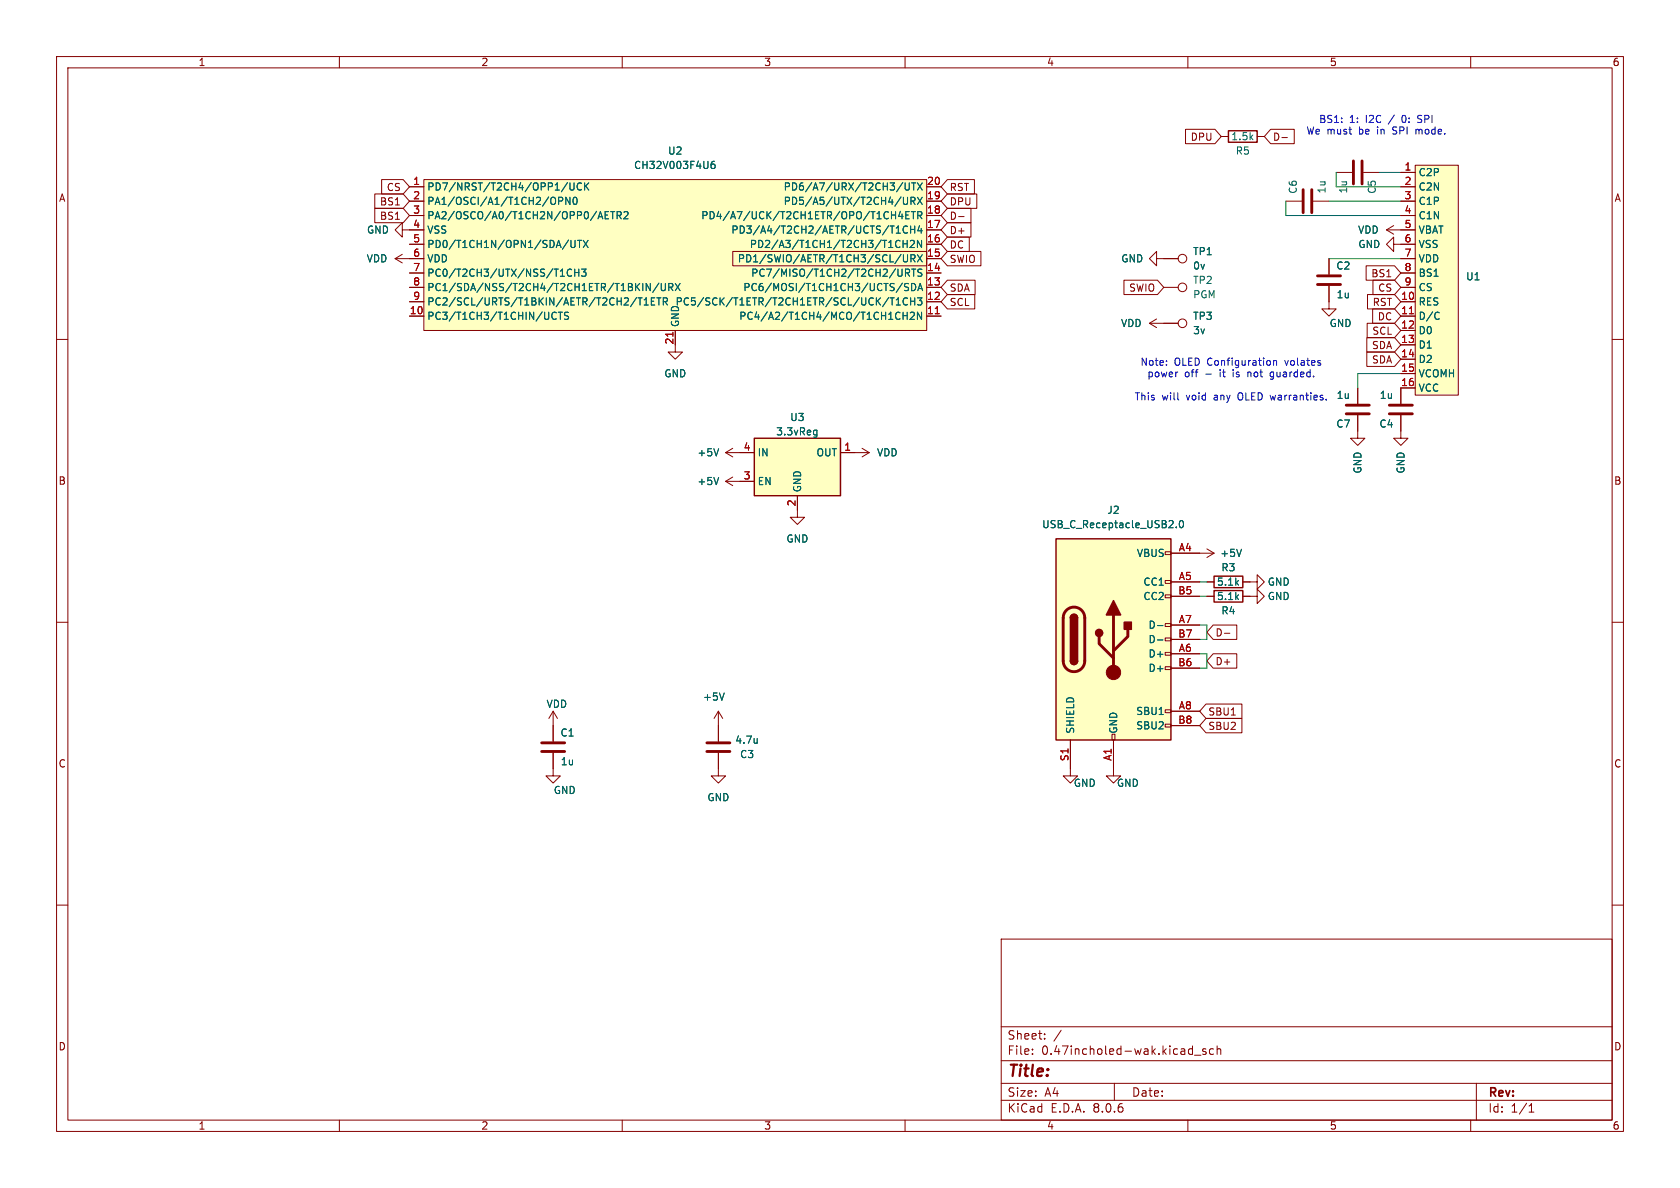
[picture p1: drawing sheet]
<svg xmlns="http://www.w3.org/2000/svg" width="297mm" height="210mm" viewBox="0 0 297 210" stroke-linecap="round" stroke-linejoin="round" font-family="sans-serif">
<g fill="none" stroke="#840000" stroke-width=".18">
<path d="M10 10h277v190h-277zM12 12h273v186h-273zM60 10v2M110 10v2M160 10v2M210 10v2M260 10v2M236.2 30.5h2.8M241 30.5h2.8M10 60h2M285 60h2M152.4 79.2l1.3 .8"/>
<path d="M151.1 80h2.6M153.7 80l-1.3 .8M10 110h2M285 110h2M10 160h2M285 160h2M177 166h108v32h-108zM60 198v2M110 198v2M160 198v2M177 194.5h108M177 191.5h108"/>
<path d="M177 187.5h108M177 181.5h108M182.5 186.3v.1M182.5 185.5v.1M184.7 183.6v.1M184.7 182.8v.1M187.6 182.1l-1.3 2M197 191.5v3M210 198v2M210.7 185.4l.1 .1M210.8 184.9v1.5M210.8 186.3l-.1 .1"/>
<path d="M211.2 186.5h1.1M213.2 185.5l-.4-.1-.2 .2 .1 .2 .5 .2v.3h-.6M214.5 185.5l-.4-.1-.3 .3v.4l.2 .2h.5M215.2 185.5l.2-.1 .3 .1 .1 .9M215.2 184.9v1.5M260 198v2M261 191.5v6.5M270.3 196.6h.9M270.3 195.5l.4-.4v1.5"/>
</g>
<path d="M239.3 28.4v4.1M240.8 28.4v4.1" fill="none" stroke="#840000" stroke-width=".51"/>
<g fill="#ffffc2">
<path d="M74.9 31.8h88.9v26.6h-88.9z"/>
<path d="M129.5 44.5h34.3v2.5h-34.3z"/>
</g>
<g fill="none" stroke="#840000" stroke-width=".18">
<path d="M72.4 33h2.5M72.4 38.1h2.5M72.4 35.6h2.5M74.9 31.8h88.9v26.6h-88.9zM163.8 33h2.6M163.8 38.1h2.6M163.8 35.6h2.6M69.8 45.7h5.1M69.8 45.7l1.3 .8M71.1 45l-1.3 .7M72.4 55.9h2.5M72.4 53.3h2.5"/>
<path d="M72.4 50.8h2.5M72.4 48.3h2.5M72.4 43.2h2.5M72.4 40.6h2.5M119.4 58.4v3.8h1.2l-1.2 1.3-1.3-1.3h1.3M129.5 44.5h34.3v2.5h-34.3zM163.8 55.9h2.6M163.8 53.3h2.6M163.8 50.8h2.6M163.8 48.3h2.6M163.8 45.7h2.6M163.8 43.2h2.6"/>
<path d="M163.8 40.6h2.6M128.3 85.1l1.2 .8M128.3 85.1h2.5M129.5 84.3l-1.2 .8M97.8 133.1v4.1h1.3l-1.3 1.2-1.3-1.2h1.3M97.8 125.7l-.8 1.3M97.8 125.7v5.4M97.8 125.7l.8 1.3M127 133.1v4.1h1.3l-1.3 1.2-1.3-1.2h1.3M127 125.7l-.8 1.3M127 125.7v5.4M127 125.7l.8 1.3"/>
</g>
<g fill="none" stroke="#006464" stroke-width=".18">
<path d="M98.2 35.1v.9M98.8 35.5h.6l.1-.2-.1-.3-.6-.1v1.2M100.3 32.3l-1.1 1.6M100.8 32.3v1.1l.2 .2 .4-.1 .1-.1v-1.1M100.8 34.9v1.2l-.8-1.2v1.2M101.4 35l.2-.1a.68 .68 0 0 1 .4 .6 .68 .68 0 0 1-.4 .6l-.2-.1-.1-.3zM102.8 32.5a.6 .6 0 0 0-.8 .4 .6 .6 0 0 0 .6 .7l.2-.1M103.4 32.3v1.3M103.5 32.9l.6 .7M104.1 32.3l-.7 .8M106.1 37.4l.5 1.3M107 38h.4"/>
<path d="M107.6 37.4h-.6v1.3h.6M108 37.4h.7M108.3 37.4v1.3M109.1 38.1l.6-.1 .1-.2v-.3l-.7-.1v1.3M109.4 38.1l.4 .6M110.3 37.5l.5-.1 .2 .4-.7 .9h.7M126.3 28.5l-.4 .1a.86 .86 0 0 0 0 1.2l.5-.1v-.5l-.2-.2-.4 .1-.1 .1M159.2 37.3l-.3 1h.8M159.5 37.8v.9M159.6 32.3l-1.1 1.6M159.7 34.9v1l.3 .2h.3l.1-.2v-1M160 32.3v1.1l.3 .2 .3-.1 .1-.1v-1.1"/>
<path d="M160.1 38h.5M160.7 37.4h-.6v1.3h.6M161 39.9v1.3M161 35.5h.6l.2-.2-.1-.3-.7-.1v1.2M161.1 37.4h.7M161.2 32.3h.7M161.3 35.5l.5 .6M161.5 37.4v1.3M161.5 32.3v1.3M161.7 39.9v1.3M162.2 34.9l.8 1.2M162.2 32.3l.8 1.3"/>
<path d="M162.3 38.1l.6-.1 .1-.2-.1-.3-.6-.1v1.3M162.6 39.9l-.3 .9h.7M162.6 38.1l.4 .6M163 34.9l-.8 1.2M163 32.3l-.8 1.3M97.7 56.3l.3 .2 .3-.2M98.3 55.3l-.3-.1-.3 .2M98.7 55.2h.7M99.1 48.8h.7M99.1 55.2v1.3M100.5 55.3l-.5-.1-.2 .1v.4l.6 .2 .1 .3-.2 .3-.5-.1M100.5 42.4l-1.1 1.7"/>
<path d="M100.9 42.5v1l.3 .3 .3-.1 .2-.2v-1M101.1 47.7a.6 .6 0 0 0-.9 .4 .6 .6 0 0 0 .6 .7l.3-.1M101.6 47.6v1.2M101.6 48.2h.7M102.1 42.5h.7M102.3 47.6v1.2M102.5 42.5v1.3M102.8 47.6h.8l-.4 .5 .3 .1v.5l-.1 .1-.6-.1M103.1 42.5l.9 1.3M104 42.5l-.9 1.3M112.8 52.6h.7M113.2 52.6v1.3"/>
<path d="M113.9 53.9h.7M113.9 53l.3-.4v1.3M114.2 50.1l.8 1.3v-1.3M115.1 53.3h.5M115.8 52.6h-.7v1.3h.7M116.1 52.6h.7M116.5 50l-1.1 1.7M116.5 52.6v1.3M116.9 50.1v1l.2 .3 .4-.1 .1-.2v-1M117.3 53.3h.6l.1-.2-.1-.3-.6-.2v1.3M117.6 53.3l.4 .6M118.2 50.8l.6-.1 .2-.2-.1-.3-.7-.1v1.3"/>
<path d="M118.5 50.8l.5 .6M119.4 50.1l.8 1.3M120.2 50.1l-.8 1.3M157.4 52.6h.7M157.7 52.6v1.3M158.4 53.9h.8M158.4 40.3l.4-.4v1.3M158.4 53l.4-.4v1.3M158.4 41.2h.8M158.6 42.6l.3-.1 .2 .1M158.7 55.2l.4 .1M159.1 56.3l-.4 .2"/>
<path d="M159.1 43.6l-.2 .2-.3-.1M159.3 45l-1.1 1.6M159.5 47.6v1l-.1 .2h-.4M159.5 50l-1.1 1.7M159.7 42.5v1.3M159.7 55.2v1.3M159.7 55.8h.7M159.7 43.1h.7M159.7 45v1.1l.3 .2 .3-.1 .1-.1v-1.1M160.1 48.2h.6l.1-.2-.1-.3-.6-.1v1.2M160.4 42.5v1.3M160.4 55.2v1.3"/>
<path d="M160.4 48.2l.4 .6M160.4 40.1a.6 .6 0 0 0-.8 .4 .6 .6 0 0 0 .6 .7l.2-.1M160.4 52.8a.6 .6 0 0 0-.8 .4 .6 .6 0 0 0 .6 .7l.2-.1M160.6 50.2l-.5-.1-.2 .3 .1 .3 .6 .2v.4l-.2 .1-.5-.1M160.9 55.3l.5-.1 .2 .4-.7 .9h.7M160.9 42.6l.5-.1 .2 .4-.7 .9h.7M161 52.6v1.3M161 53.3h.7M161 40.6h.7M161 45.7l.6-.1 .2-.1-.1-.3-.7-.2v1.3M161.2 50.1a.64 .64 0 0 1 .7 .6 .64 .64 0 0 1-.7 .7zM161.2 47.6h.7"/>
<path d="M161.3 45.7l.5 .6M161.5 47.6v1.2M161.7 52.6v1.3M162.2 52.6h.8l-.4 .5 .3 .2v.5l-.2 .1-.5-.1M162.2 45l.8 1.3M162.3 51.4l.4-1.3 .4 1.3M162.4 51h.6M162.9 40.4v.8M162.9 42.5v1.3l-.7-1.3v1.3M162.9 55.2v1.3l-.7-1.3v1.3M163 47.6h-.5l-.2 .1v.4l.6 .2 .1 .3-.3 .2h-.4M163 45l-.8 1.3"/>
<path d="M127.1 84.4l-.5 1.3M128 122.5l-.4 1.3M133.9 130.5v.9M133.9 131.3h-.1"/>
</g>
<path d="M119 58.7v.7M165.3 55.5h.8" fill="none" stroke="#a90000" stroke-width=".18"/>
<path d="M95.8 131.3h4M95.8 132.8h4M125 131.3h4M125 132.8h4" fill="none" stroke="#840000" stroke-width=".51"/>
<path d="M133.3 77.5h15.3v10.1h-15.3z" fill="#ffffc2"/>
<path d="M133.3 77.5h15.3v10.1h-15.3zM214.6 101.9h5.1v2h-5.1zM214.6 104.4h5.1v2h-5.1z" fill="none" stroke="#840000" stroke-width=".25"/>
<g fill="none" stroke="#840000" stroke-width=".18">
<path d="M71.1 40.6v-1.2l-1.3 1.2 1.3 1.3v-1.3h1.3M203.2 57.2h5.1M203.2 57.2l1.3 .7M204.5 45.7v-1.2l-1.3 1.2 1.3 1.3v-1.3h3.8M204.5 56.4l-1.3 .8M205.7 50.8h2.6M129.5 79.2l-1.2 .8M128.3 80h5M128.3 80l1.2 .8M130.8 85.1h2.5M141 87.6v3.8h1.2l-1.2 1.3-1.3-1.3h1.3M148.6 80h2.5"/>
<path d="M212.1 97.8h2.5M213.4 97l1.2 .8M214.6 97.8l-1.2 .8M213.4 102.9h1.2M213.4 105.4h1.2M219.7 105.4h2.5v-1.3l1.3 1.3-1.3 1.3v-1.3M219.7 102.9h2.5v-1.3l1.3 1.3-1.3 1.2v-1.2M189.2 135.9v1.3h1.3l-1.3 1.2-1.2-1.2h1.2M196.8 135.9v1.3h1.3l-1.3 1.2-1.2-1.2h1.2"/>
<circle cx="209" cy="57.1" r=".76"/>
<circle cx="209" cy="50.8" r=".76"/>
<circle cx="209" cy="45.7" r=".76"/>
</g>
<path d="M127.1 79.3l-.5 1.3M144.1 76l.3 .1M144.4 76v1.1l-.2 .2M144.4 76.8l-.3 .1M219.5 97.1l-.4 1.3" fill="none" stroke="#006464" stroke-width=".18"/>
<path d="M186.7 95.3h20.3v35.5h-20.3z" fill="#ffffc2"/>
<g fill="none" stroke="#840000" stroke-width=".18">
<path d="M215.9 24.1h1.3M222.2 24.1h1.3M227.3 35.6h2.8M232.2 35.6h2.7M246.4 39.9l-1.3 .7M234.9 50.5v4.1h1.3l-1.3 1.3-1.2-1.3h1.2M234.9 45.7v2.8M245.1 40.6l1.3 .8M245.1 40.6h2.5M246.4 43.2v-1.3l-1.3 1.3 1.3 1.3v-1.3h1.2M240 73.4v4.1h1.3l-1.3 1.2-1.2-1.2h1.2M240 68.6v2.8"/>
<path d="M247.6 73.4v4.1h1.3l-1.3 1.2-1.2-1.2h1.2M247.6 68.6v2.8M206 97.5h1v.5h-1zM207 97.8h5.1M206 117.9h1v.5h-1zM206 115.3h1v.5h-1zM206 112.8h1v.5h-1zM206 110.2h1v.5h-1zM206 105.2h1v.5h-1zM206 102.6h1v.5h-1zM207 102.9h5.1M207 115.6h5.1"/>
<path d="M207 110.5h5.1M207 105.4h5.1M207 118.1h5.1M207 113h5.1M189.2 130.8v5.1M196.6 129.8h.5v1h-.5zM196.8 130.8v5.1M206 128h1v.5h-1zM206 125.5h1v.5h-1zM207 125.7h5.1M207 128.3h5.1"/>
</g>
<path d="M217.2 23.1h5v2h-5zM186.7 95.3h20.3v35.5h-20.3zM189.2 116.8a.64 .64 0 0 0 .7 .7 .64 .64 0 0 0 .6-.7M189.2 109.2a.64 .64 0 0 1 .7-.6 .64 .64 0 0 1 .6 .6" fill="none" stroke="#840000" stroke-width=".25"/>
<path d="M230.4 33.5v4.1M231.9 33.5v4.1M232.9 48.8h4.1M232.9 50.3h4.1M238 73.2h4.1M238 71.6h4.1M245.6 73.2h4.1M245.6 71.6h4.1M188.5 107.9a1.9 1.9 0 0 1 2.1-.4 1.9 1.9 0 0 1 1.2 1.7v7.6a1.91 1.91 0 0 1-1.9 1.9 1.91 1.91 0 0 1-1.9-1.9v-7.7l.1-.7zM194.3 112.5v1.3l2.5 2.5M196.8 108.7v10.2M199.4 111.3v1.2l-2.6 2.6" fill="none" stroke="#840000" stroke-width=".51"/>
<g fill="#840000" stroke="#840000" stroke-width=".25">
<path d="M189.2 116.8h1.3a.64 .64 0 0 1-.6 .7 .64 .64 0 0 1-.7-.7z"/>
<path d="M189.2 109.2h1.3v7.6h-1.3z"/>
<path d="M189.4 108.8a.64 .64 0 0 1 .7-.2 .64 .64 0 0 1 .4 .6h-1.3z"/>
<path d="M196.8 106.2l1.3 2.5h-2.5z"/>
<path d="M198.8 110h1.2v1.3h-1.2z"/>
<circle cx="194.3" cy="111.9" r=".63"/>
</g>
<circle cx="196.8" cy="118.9" r="1.27" fill="#840000" stroke="#840000" stroke-width=".18"/>
<path d="M207.9 93.2v.1M208.6 92.1l.2-.1a.68 .68 0 0 1 .4 .7 .68 .68 0 0 1-.4 .6l-.2-.1-.1-.4zM204.6 110.6h1M204.6 113.1h1" fill="none" stroke="#006464" stroke-width=".18"/>
<path d="M250.2 29.2h7.6v40.7h-7.6z" fill="#ffffc2"/>
<g fill="none" stroke="#840000" stroke-width=".18">
<path d="M66.3 34.3h5l1.1 1.3-1.1 1.2h-5zM66.3 36.8h5l1.1 1.3-1.1 1.3h-5zM67.5 31.7h3.8l1.1 1.3-1.1 1.3h-3.8zM72.4 33h2.5M72.4 35.6h2.5M72.4 38.1h2.5M163.8 33h2.6M163.8 35.6h2.6M163.8 38.1h2.6M167.5 31.7h4.8v2.6h-4.8l-1.1-1.3zM167.5 39.4h4.2v2.5h-4.2l-1.1-1.3zM167.5 36.8h4.2v2.6h-4.2l-1.1-1.3z"/>
<path d="M167.5 34.3h5.2v2.5h-5.2l-1.1-1.2zM169.5 38.3h.9M209.6 22.9h5.2l1.1 1.2-1.1 1.3h-5.2zM224.6 22.9h4.2v2.5h-4.2l-1.1-1.3zM226.6 24.3h1M247.6 30.5h2.6M247.6 33h2.6M247.6 35.6h2.6M247.6 38.1h2.6M250.2 29.2h7.6v40.7h-7.6zM72.4 53.3h2.5M72.4 55.9h2.5"/>
<path d="M72.4 40.6h2.5M72.4 43.2h2.5M72.4 45.7h2.5M72.4 48.3h2.5M72.4 50.8h2.5M119.4 58.4v2.6M163.8 53.3h2.6M163.8 55.9h2.6M163.8 40.6h2.6M163.8 43.2h2.6M163.8 45.7h2.6M163.8 48.3h2.6"/>
<path d="M163.8 50.8h2.6M167.5 41.9h3.9v2.6h-3.9l-1.1-1.3zM167.5 49.5h4.9v2.6h-4.9l-1.1-1.3zM167.5 52.1h4.8v2.5h-4.8l-1.1-1.3zM167.5 44.4h5.9v2.6h-5.9l-1.1-1.3zM198.7 49.5h5.9l1.1 1.3-1.1 1.3h-5.9zM205.7 45.7h2.6M205.7 57.2h2.6M234.9 45.7v2.8M234.9 50.5v2.8M241.5 47h5l1.1 1.3-1.1 1.2h-5zM241.6 59.7h4.9l1.1 1.3-1.1 1.2h-4.9z"/>
<path d="M241.7 57.1h4.8l1.1 1.3-1.1 1.3h-4.8zM241.8 52.1h4.7l1.1 1.2-1.1 1.3h-4.7zM242.7 54.6h3.8l1.1 1.3-1.1 1.3h-3.8zM242.7 49.5h3.8l1.1 1.3-1.1 1.3h-3.8zM247.6 53.3h2.6M247.6 55.9h2.6M247.6 58.4h2.6M247.6 40.6h2.6M247.6 43.2h2.6M247.6 45.7h2.6M247.6 48.3h2.6M247.6 50.8h2.6"/>
<path d="M240 68.6v2.8M240 73.4v2.8M241.6 62.2h4.9l1.1 1.3-1.1 1.3h-4.9zM247.6 61h2.6M247.6 63.5h2.6M247.6 66h2.6M247.6 73.4v2.8M250.2 68.6h-2.6v2.8M130.8 80h2.5M130.8 85.1h2.5M141 87.6v2.6M148.6 80h2.5"/>
<path d="M207 97.8h5.1M207 102.9h5.1M207 105.4h5.1M207 115.6h5.1M207 110.5h5.1M207 118.1h5.1M207 113h5.1M213.4 102.9h1.2M213.4 105.4h1.2M214.5 110.5h4.1v2.5h-4.1l-1.1-1.2zM214.5 115.6h4.1v2.5h-4.1l-1.1-1.3zM216.5 111.9h.9"/>
<path d="M219.7 102.9h1.3M219.7 105.4h1.3M97.8 128.3v2.8M97.8 133.1v2.8M127 128.3v2.8M127 133.1v2.8M189.2 130.8v5.1M196.8 130.8v5.1M207 125.7h5.1M207 128.3h5.1M213.2 127h6.4v2.5h-6.4l-1.1-1.2zM213.2 124.5h6.4v2.5h-6.4l-1.1-1.3z"/>
</g>
<g fill="none" stroke="#006464" stroke-width=".18">
<path d="M98.2 35.1v.9M98.8 35.5h.6l.1-.2-.1-.3-.6-.1v1.2M100.3 32.3l-1.1 1.6M100.8 32.3v1.1l.2 .2 .4-.1 .1-.1v-1.1M100.8 34.9v1.2l-.8-1.2v1.2M101.4 35l.2-.1a.68 .68 0 0 1 .4 .6 .68 .68 0 0 1-.4 .6l-.2-.1-.1-.3zM102.8 32.5a.6 .6 0 0 0-.8 .4 .6 .6 0 0 0 .6 .7l.2-.1M103.4 32.3v1.3M103.5 32.9l.6 .7M104.1 32.3l-.7 .8M106.1 37.4l.5 1.3M107 38h.4"/>
<path d="M107.6 37.4h-.6v1.3h.6M108 37.4h.7M108.3 37.4v1.3M109.1 38.1l.6-.1 .1-.2v-.3l-.7-.1v1.3M109.4 38.1l.4 .6M110.3 37.5l.5-.1 .2 .4-.7 .9h.7M126.3 28.5l-.4 .1a.86 .86 0 0 0 0 1.2l.5-.1v-.5l-.2-.2-.4 .1-.1 .1M159.2 37.3l-.3 1h.8M159.5 37.8v.9M159.6 32.3l-1.1 1.6M159.7 34.9v1l.3 .2h.3l.1-.2v-1M160 32.3v1.1l.3 .2 .3-.1 .1-.1v-1.1"/>
<path d="M160.1 38h.5M160.7 37.4h-.6v1.3h.6M161 39.9v1.3M161 35.5h.6l.2-.2-.1-.3-.7-.1v1.2M161.1 37.4h.7M161.2 32.3h.7M161.3 35.5l.5 .6M161.5 37.4v1.3M161.5 32.3v1.3M161.7 39.9v1.3M162.2 34.9l.8 1.2M162.2 32.3l.8 1.3"/>
<path d="M162.3 38.1l.6-.1 .1-.2-.1-.3-.6-.1v1.3M162.6 39.9l-.3 .9h.7M162.6 38.1l.4 .6M163 34.9l-.8 1.2M163 32.3l-.8 1.3M97.7 56.3l.3 .2 .3-.2M98.3 55.3l-.3-.1-.3 .2M98.7 55.2h.7M99.1 48.8h.7M99.1 55.2v1.3M100.5 55.3l-.5-.1-.2 .1v.4l.6 .2 .1 .3-.2 .3-.5-.1M100.5 42.4l-1.1 1.7"/>
<path d="M100.9 42.5v1l.3 .3 .3-.1 .2-.2v-1M101.1 47.7a.6 .6 0 0 0-.9 .4 .6 .6 0 0 0 .6 .7l.3-.1M101.6 47.6v1.2M101.6 48.2h.7M102.1 42.5h.7M102.3 47.6v1.2M102.5 42.5v1.3M102.8 47.6h.8l-.4 .5 .3 .1v.5l-.1 .1-.6-.1M103.1 42.5l.9 1.3M104 42.5l-.9 1.3M112.8 52.6h.7M113.2 52.6v1.3"/>
<path d="M113.9 53.9h.7M113.9 53l.3-.4v1.3M114.2 50.1l.8 1.3v-1.3M115.1 53.3h.5M115.8 52.6h-.7v1.3h.7M116.1 52.6h.7M116.5 50l-1.1 1.7M116.5 52.6v1.3M116.9 50.1v1l.2 .3 .4-.1 .1-.2v-1M117.3 53.3h.6l.1-.2-.1-.3-.6-.2v1.3M117.6 53.3l.4 .6M118.2 50.8l.6-.1 .2-.2-.1-.3-.7-.1v1.3"/>
<path d="M118.5 50.8l.5 .6M119.4 50.1l.8 1.3M120.2 50.1l-.8 1.3M157.4 52.6h.7M157.7 52.6v1.3M158.4 53.9h.8M158.4 40.3l.4-.4v1.3M158.4 53l.4-.4v1.3M158.4 41.2h.8M158.6 42.6l.3-.1 .2 .1M158.7 55.2l.4 .1M159.1 56.3l-.4 .2"/>
<path d="M159.1 43.6l-.2 .2-.3-.1M159.3 45l-1.1 1.6M159.5 47.6v1l-.1 .2h-.4M159.5 50l-1.1 1.7M159.7 42.5v1.3M159.7 55.2v1.3M159.7 55.8h.7M159.7 43.1h.7M159.7 45v1.1l.3 .2 .3-.1 .1-.1v-1.1M160.1 48.2h.6l.1-.2-.1-.3-.6-.1v1.2M160.4 42.5v1.3M160.4 55.2v1.3"/>
<path d="M160.4 48.2l.4 .6M160.4 40.1a.6 .6 0 0 0-.8 .4 .6 .6 0 0 0 .6 .7l.2-.1M160.4 52.8a.6 .6 0 0 0-.8 .4 .6 .6 0 0 0 .6 .7l.2-.1M160.6 50.2l-.5-.1-.2 .3 .1 .3 .6 .2v.4l-.2 .1-.5-.1M160.9 55.3l.5-.1 .2 .4-.7 .9h.7M160.9 42.6l.5-.1 .2 .4-.7 .9h.7M161 52.6v1.3M161 53.3h.7M161 40.6h.7M161 45.7l.6-.1 .2-.1-.1-.3-.7-.2v1.3M161.2 50.1a.64 .64 0 0 1 .7 .6 .64 .64 0 0 1-.7 .7zM161.2 47.6h.7"/>
<path d="M161.3 45.7l.5 .6M161.5 47.6v1.2M161.7 52.6v1.3M162.2 52.6h.8l-.4 .5 .3 .2v.5l-.2 .1-.5-.1M162.2 45l.8 1.3M162.3 51.4l.4-1.3 .4 1.3M162.4 51h.6M162.9 40.4v.8M162.9 42.5v1.3l-.7-1.3v1.3M162.9 55.2v1.3l-.7-1.3v1.3M163 47.6h-.5l-.2 .1v.4l.6 .2 .1 .3-.3 .2h-.4M163 45l-.8 1.3"/>
<path d="M254.2 55.2l.2 .1M254.4 56.3l-.2 .2M127.1 79.3l-.5 1.3M144.1 76l.3 .1M144.4 76v1.1l-.2 .2M144.4 76.8l-.3 .1M127.1 84.4l-.5 1.3M207.9 93.2v.1M208.6 92.1l.2-.1a.68 .68 0 0 1 .4 .7 .68 .68 0 0 1-.4 .6l-.2-.1-.1-.4zM219.5 97.1l-.4 1.3M204.6 110.6h1M204.6 113.1h1"/>
<path d="M128 122.5l-.4 1.3M133.9 130.5v.9M133.9 131.3h-.1"/>
</g>
<path d="M119 58.7v.7M165.3 55.5h.8M249.2 55.5h.7" fill="none" stroke="#a90000" stroke-width=".18"/>
<g fill="none" stroke="#0000c2" stroke-width=".18">
<path d="M250.3 22.9v.8M250.5 22.9l-.2 .1M250.6 21.6l.2 .1M250.9 20.4l-.3 .2 .3 .4M206.2 64.5v.1M206.2 63.8v.1M208.3 70.6l.1 .1M220.6 65.8v.8M220.7 65.8l-.1 .1M224.5 63.8v.7M224.6 67h.3M225 65.8h-.3l-.2 .2 .1 .5 .4 .1"/>
<path d="M225.1 63.7v.9M225.1 63.8l.2-.1 .3 .1 .1 .8M234.5 70.6v.1"/>
</g>
<path d="M227.3 35.6v2.5h20.3M234.9 35.6h12.7M236.2 30.5v2.5h11.4M243.8 30.5h3.8M234.9 45.7h12.7M247.6 66h-7.6v2.6M212.1 110.5h1.3v2.5h-1.3M212.1 115.6h1.3v2.5h-1.3M212.1 102.9h1.3M212.1 105.4h1.3" fill="none" stroke="#009600" stroke-width=".18"/>
<text font-size="2.8" fill="#840000" x="178" y="190.9">Title:</text>
<g font-size="2.1" fill="#840000">
<text x="178" y="184">Sheet:</text>
<text x="178" y="186.7">File:</text>
<text x="184.1" y="186.7">0.47incholed-wak.kicad_sch</text>
<text x="178" y="196.9">KiCad</text>
<text x="178" y="194.1">Size:</text>
<text x="184.7" y="194.1">A4</text>
<text x="185.7" y="196.9">E.D.A.</text>
<text x="193.3" y="196.9">8.0.6</text>
<text x="200" y="194.1">Date:</text>
<text x="263" y="194.3">Rev:</text>
<text x="263" y="196.9">Id:</text>
<text x="267.1" y="196.9">1/1</text>
</g>
<g font-size="1.8" fill="#840000">
<text x="35" y="11.9">1</text>
<text x="85" y="11.9">2</text>
<text x="135" y="11.9">3</text>
<text x="185" y="11.9">4</text>
<text x="235" y="11.9">5</text>
<text x="285" y="11.9">6</text>
<text x="210.4" y="25.1">DPU</text>
<text x="224.9" y="25.1">D-</text>
<text x="10.3" y="35.9">A</text>
<text x="68.3" y="34">CS</text>
<text x="167.8" y="34">RST</text>
<text x="285.3" y="35.9">A</text>
<text x="67.1" y="36.5">BS1</text>
<text x="67.1" y="39.1">BS1</text>
<text x="167.8" y="41.6">D+</text>
<text x="167.8" y="39.1">D-</text>
<text x="167.8" y="36.5">DPU</text>
<text x="167.8" y="44.1">DC</text>
<text x="167.8" y="46.7">SWIO</text>
<text x="167.8" y="51.8">SDA</text>
<text x="199.5" y="51.8">SWIO</text>
<text x="242.3" y="49.2">BS1</text>
<text x="243.5" y="51.8">CS</text>
<text x="167.8" y="54.3">SCL</text>
<text x="242.5" y="59.4">SCL</text>
<text x="242.6" y="54.3">RST</text>
<text x="243.5" y="56.8">DC</text>
<text x="242.4" y="61.9">SDA</text>
<text x="242.4" y="64.5">SDA</text>
<text x="10.3" y="85.9">B</text>
<text x="285.3" y="85.9">B</text>
<text x="214.8" y="112.7">D-</text>
<text x="214.8" y="117.8">D+</text>
<text x="213.5" y="129.2">SBU2</text>
<text x="213.5" y="126.7">SBU1</text>
<text x="10.3" y="135.9">C</text>
<text x="285.3" y="135.9">C</text>
<text x="10.3" y="185.9">D</text>
<text x="285.3" y="185.9">D</text>
<text x="35" y="199.9">1</text>
<text x="85" y="199.9">2</text>
<text x="135" y="199.9">3</text>
<text x="185" y="199.9">4</text>
<text x="235" y="199.9">5</text>
<text x="285" y="199.9">6</text>
</g>
<g font-size="1.8" fill="#0000c2">
<text x="230.9" y="24">We must</text>
<text x="233.1" y="21.9">BS1:</text>
<text x="238.6" y="21.9">1:</text>
<text x="240.3" y="24">be</text>
<text x="241.6" y="21.9">I2C</text>
<text x="243.7" y="24">in</text>
<text x="245.8" y="21.9">/</text>
<text x="246.7" y="24">SPI</text>
<text x="248.3" y="21.9">0:</text>
<text x="250.9" y="24">mode.</text>
<text x="251.3" y="21.9">SPI</text>
<text x="201.5" y="64.9">Note:</text>
<text x="207.6" y="64.9">OLED Configuration</text>
<text x="227.5" y="64.9">volates</text>
<text x="200.5" y="71">This</text>
<text x="202.7" y="66.9">power</text>
<text x="205.4" y="71">will</text>
<text x="209.4" y="66.9">off</text>
<text x="209.8" y="71">void</text>
<text x="213.2" y="66.9">-</text>
<text x="214.9" y="71">any</text>
<text x="215.9" y="66.9">it</text>
<text x="218.4" y="66.9">is</text>
<text x="219.3" y="71">OLED warranties.</text>
<text x="221.2" y="66.9">not</text>
<text x="225.4" y="66.9">guarded.</text>
</g>
<g font-size="1.8" fill="#006464">
<text x="118" y="27.5">U2</text>
<text x="217.6" y="25">1.5k</text>
<text x="218.4" y="27.5">R5</text>
<text x="75.4" y="33.9">PD7/NRST/T2CH4/OPP1/UCK</text>
<text x="112" y="30.1">CH32V003F4U6</text>
<text x="138.4" y="33.9">PD6/A7/URX/T2CH3/UTX</text>
<text x="229.5" y="34.4" transform="rotate(-90 229.5 34.4)">C6</text>
<text x="234.5" y="34.3" transform="rotate(-90 234.5 34.3)">1u</text>
<text x="238.4" y="34.3" transform="rotate(-90 238.4 34.3)">1u</text>
<text x="243.4" y="34.4" transform="rotate(-90 243.4 34.4)">C5</text>
<text x="250.7" y="31.3">C2P</text>
<text x="250.7" y="33.9">C2N</text>
<text x="64.8" y="41.5">GND</text>
<text x="75.4" y="36.4">PA1/OSCI/A1/T1CH2/OPN0</text>
<text x="75.4" y="39">PA2/OSCO/A0/T1CH2N/OPP0/AETR2</text>
<text x="75.4" y="41.5">VSS</text>
<text x="123.9" y="39">PD4/A7/UCK/T2CH1ETR/OPO/T1CH4ETR</text>
<text x="129.2" y="41.5">PD3/A4/T2CH2/AETR/UCTS/T1CH4</text>
<text x="138.4" y="36.4">PD5/A5/UTX/T2CH4/URX</text>
<text x="240" y="41.5">VDD</text>
<text x="250.7" y="36.4">C1P</text>
<text x="250.7" y="39">C1N</text>
<text x="250.7" y="41.5">VBAT</text>
<text x="64.7" y="46.6">VDD</text>
<text x="75.4" y="44">PD0/T1CH1N/OPN1/SDA/UTX</text>
<text x="75.4" y="46.6">VDD</text>
<text x="130.3" y="46.6">PD1/SWIO/AETR/T1CH3/SCL/URX</text>
<text x="132.5" y="44">PD2/A3/T1CH1/T2CH3/T1CH2N</text>
<text x="198.1" y="46.6">GND</text>
<text x="210.8" y="45.3">TP1</text>
<text x="210.8" y="47.9">0v</text>
<text x="236.1" y="47.9">C2</text>
<text x="240" y="44">GND</text>
<text x="250.7" y="44">VSS</text>
<text x="250.7" y="46.6">VDD</text>
<text x="75.4" y="49.1">PC0/T2CH3/UTX/NSS/T1CH3</text>
<text x="75.4" y="51.7">PC1/SDA/NSS/T2CH4/T2CH1ETR/T1BKIN/URX</text>
<text x="131.3" y="51.7">PC6/MOSI/T1CH1CH3/UCTS/SDA</text>
<text x="132.7" y="49.1">PC7/MISO/T1CH2/T2CH2/URTS</text>
<text x="210.8" y="50.4">TP2</text>
<text x="210.8" y="52.9">PGM</text>
<text x="236.2" y="52.9">1u</text>
<text x="250.7" y="49.1">BS1</text>
<text x="250.7" y="51.7">CS</text>
<text x="259.1" y="49.8">U1</text>
<text x="75.4" y="56.7">PC3/T1CH3/T1CHIN/UCTS</text>
<text x="75.4" y="54.2">PC2/SCL/URTS/T1BKIN/AETR/T2CH2/T1ETR</text>
<text x="119.3" y="54.2">PC5/SCK/T1ETR/T2CH1ETR/SCL/UCK/T1CH3</text>
<text x="120.2" y="57.9" transform="rotate(-90 120.2 57.9)">GND</text>
<text x="130.6" y="56.7">PC4/A2/T1CH4/MCO/T1CH1CH2N</text>
<text x="198.1" y="58">VDD</text>
<text x="210.8" y="56.7">TP3</text>
<text x="210.8" y="59.3">3v</text>
<text x="235" y="58">GND</text>
<text x="250.7" y="54.2">RES</text>
<text x="250.7" y="56.7">D/C</text>
<text x="250.7" y="59.3">D0</text>
<text x="250.7" y="61.8">D1</text>
<text x="250.7" y="64.4">D2</text>
<text x="117.3" y="66.9">GND</text>
<text x="236.2" y="70.7">1u</text>
<text x="243.8" y="70.7">1u</text>
<text x="250.7" y="66.9">VCOMH</text>
<text x="250.7" y="69.4">VCC</text>
<text x="137.1" y="77.2">3.3vReg</text>
<text x="139.6" y="74.6">U3</text>
<text x="236.1" y="75.8">C7</text>
<text x="243.8" y="75.8">C4</text>
<text x="123.2" y="80.9">+5V</text>
<text x="133.9" y="80.9">IN</text>
<text x="144.3" y="80.9">OUT</text>
<text x="154.9" y="80.9">VDD</text>
<text x="240.9" y="83.8" transform="rotate(-90 240.9 83.8)">GND</text>
<text x="248.5" y="83.8" transform="rotate(-90 248.5 83.8)">GND</text>
<text x="123.2" y="86">+5V</text>
<text x="133.9" y="86">EN</text>
<text x="141.8" y="87.1" transform="rotate(-90 141.8 87.1)">GND</text>
<text x="184.1" y="93.6">USB_C_Receptacle_USB2.0</text>
<text x="195.7" y="91">J2</text>
<text x="138.9" y="96.1">GND</text>
<text x="200.9" y="98.7">VBUS</text>
<text x="215.6" y="98.7">+5V</text>
<text x="215.8" y="101.2">R3</text>
<text x="202" y="103.7">CC1</text>
<text x="202" y="106.3">CC2</text>
<text x="215" y="103.7">5.1k</text>
<text x="215" y="106.3">5.1k</text>
<text x="224" y="106.3">GND</text>
<text x="224" y="103.7">GND</text>
<text x="202.9" y="111.4">D-</text>
<text x="202.9" y="113.9">D-</text>
<text x="215.8" y="108.8">R4</text>
<text x="202.9" y="116.4">D+</text>
<text x="202.9" y="119">D+</text>
<text x="96.5" y="125.3">VDD</text>
<text x="124.2" y="124.1">+5V</text>
<text x="99" y="130.4">C1</text>
<text x="129.9" y="131.7">4.7u</text>
<text x="190.1" y="129.8" transform="rotate(-90 190.1 129.8)">SHIELD</text>
<text x="197.7" y="129.8" transform="rotate(-90 197.7 129.8)">GND</text>
<text x="200.8" y="126.6">SBU1</text>
<text x="200.8" y="129.1">SBU2</text>
<text x="99" y="135.5">1u</text>
<text x="130.7" y="134.2">C3</text>
<text x="97.8" y="140.6">GND</text>
<text x="125" y="141.8">GND</text>
<text x="189.7" y="139.3">GND</text>
<text x="197.4" y="139.3">GND</text>
</g>
<g font-size="1.8" fill="#a90000">
<text x="73" y="32.8">1</text>
<text x="73" y="35.3">2</text>
<text x="163.8" y="35.3">19</text>
<text x="163.8" y="32.8">20</text>
<text x="248.2" y="30.2">1</text>
<text x="248.2" y="32.8">2</text>
<text x="248.2" y="35.3">3</text>
<text x="73" y="37.8">3</text>
<text x="73" y="40.4">4</text>
<text x="163.8" y="40.4">17</text>
<text x="163.8" y="37.8">18</text>
<text x="248.2" y="37.8">4</text>
<text x="248.2" y="40.4">5</text>
<text x="73" y="42.9">5</text>
<text x="73" y="45.5">6</text>
<text x="163.8" y="45.5">15</text>
<text x="163.8" y="42.9">16</text>
<text x="248.2" y="42.9">6</text>
<text x="248.2" y="45.5">7</text>
<text x="73" y="48">7</text>
<text x="73" y="50.5">8</text>
<text x="73" y="53.1">9</text>
<text x="163.8" y="53.1">12</text>
<text x="163.8" y="50.5">13</text>
<text x="163.8" y="48">14</text>
<text x="247.6" y="53.1">10</text>
<text x="248.2" y="48">8</text>
<text x="248.2" y="50.5">9</text>
<text x="72.3" y="55.6">10</text>
<text x="163.8" y="55.6">11</text>
<text x="247.6" y="55.6">11</text>
<text x="247.6" y="58.2">12</text>
<text x="119.1" y="61" transform="rotate(-90 119.1 61)">21</text>
<text x="247.6" y="60.7">13</text>
<text x="247.6" y="63.2">14</text>
<text x="247.6" y="65.8">15</text>
<text x="247.6" y="68.3">16</text>
<text x="131.4" y="79.8">4</text>
<text x="149.2" y="79.8">1</text>
<text x="131.4" y="84.8">3</text>
<text x="140.7" y="89.6" transform="rotate(-90 140.7 89.6)">2</text>
<text x="208.3" y="97.5">A4</text>
<text x="208.2" y="105.2">B5</text>
<text x="208.3" y="102.6">A5</text>
<text x="208.2" y="112.8">B7</text>
<text x="208.3" y="110.2">A7</text>
<text x="208.2" y="117.9">B6</text>
<text x="208.3" y="115.3">A6</text>
<text x="208.3" y="125.5">A8</text>
<text x="208.2" y="128">B8</text>
<text x="189" y="134.7" transform="rotate(-90 189 134.7)">S1</text>
<text x="196.6" y="134.6" transform="rotate(-90 196.6 134.6)">A1</text>
</g>
</svg>
